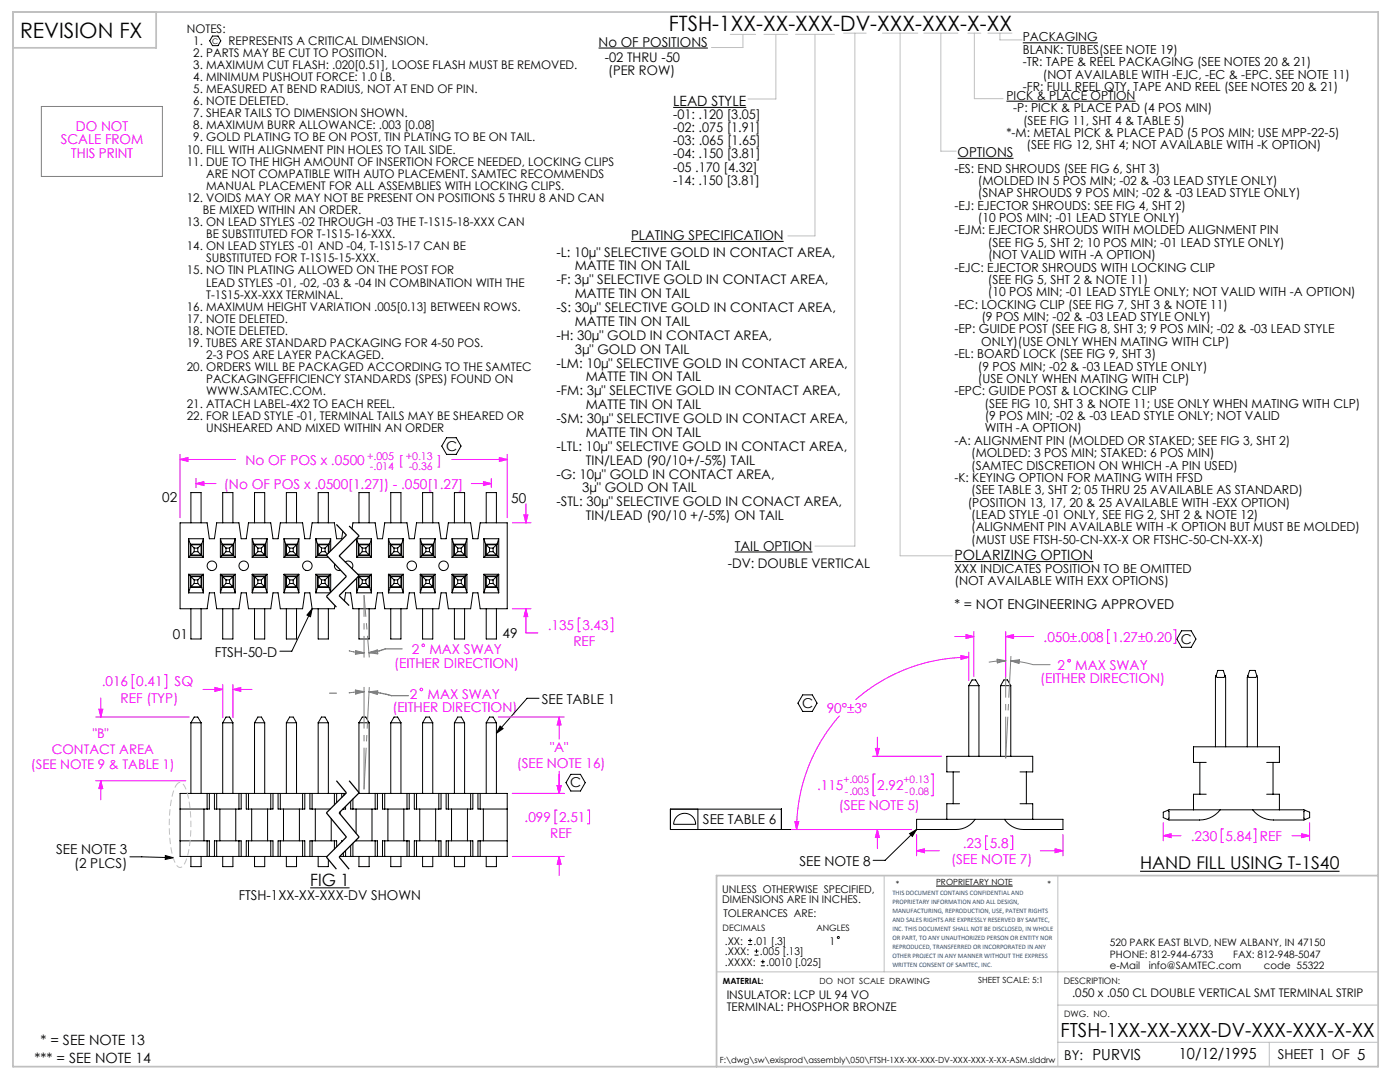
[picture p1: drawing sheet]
<svg xmlns="http://www.w3.org/2000/svg" width="279mm" height="216mm" viewBox="0 0 279 216" stroke-linecap="round" stroke-linejoin="round" font-family="sans-serif">
<path d="M0 0h279.4v215.9h-279.4z" fill="none" stroke="#fff" stroke-width=".2"/>
<g fill="none" stroke="#000" stroke-width=".2">
<path d="M42.4 7.2h1.1l.6 1-.6 .9h-1.1l-.5-.9zM119.5 9.6h21.8M204.1 8.5h15M134.3 21.4h14.6M191.1 31.6h11.2M200.9 20.2h25.7M126 48.2h30.4M89.1 87.3h1.9l1 1.7-1 1.7h-1.9l-.9-1.7zM37.6 111.2h3M37.6 107.5h3M37.6 114.6h3M37.6 118.3h3"/>
<path d="M37.6 114.6l.4 .3M37.6 107.5v3.7M37.6 114.6v3.7M37.6 107.5l.4 1.1M38 108.6h2.3M38 110.9h2.3M38 114.9h2.3M38 117.2h2.3M38 110.9l-.4 .3M38 108.6v2.3M38 114.9v2.3M38 117.2l-.4 1.1"/>
<path d="M38.1 104.3v-6h2v6M38.1 108.7v2M38.1 115.1v2M38.1 108.7h2M38.1 110.7h2M38.1 115.1h2M38.1 117.1h2M38.1 115.1l.7 .6M38.1 108.7l.7 .7M38.8 110.1h.7M38.8 109.4h.7M38.8 115.7h.7"/>
<path d="M38.8 116.4h.7M38.8 116.4l-.7 .7M38.8 109.4v.7M38.8 115.7v.7M38.8 110.1l-.7 .6M39.5 116.4l.6 .7M39.5 109.4v.7M39.5 115.7v.7M39.5 110.1l.6 .6M40.1 108.7v2M40.1 115.1v2M40.1 115.1l-.6 .6"/>
<path d="M40.1 108.7l-.6 .7M40.3 110.9l.3 .3M40.3 108.6v2.3M40.3 114.9v2.3M40.3 117.2l.3 1.1M40.6 114.6l-.3 .3M40.6 107.5v3.7M40.6 114.6v3.7M40.6 107.5l-.3 1.1M44 111.2h2.9M44 107.5h2.9M44 114.6h2.9"/>
<path d="M44 118.3h2.9M44 114.6l.3 .3M44 107.5v3.7M44 114.6v3.7M44 107.5l.3 1.1M44.3 108.6h2.3M44.3 110.9h2.3M44.3 114.9h2.3M44.3 117.2h2.3M44.3 110.9l-.3 .3M44.3 108.6v2.3M44.3 114.9v2.3"/>
<path d="M44.3 117.2l-.3 1.1M44.4 104.3v-6h2.1v6M44.4 108.7v2M44.4 115.1v2M44.4 108.7h2.1M44.4 110.7h2.1M44.4 115.1h2.1M44.4 117.1h2.1M44.4 115.1l.7 .6M44.4 108.7l.7 .7M45.1 110.1h.7M45.1 109.4h.7"/>
<path d="M45.1 115.7h.7M45.1 116.4h.7M45.1 110.1l-.7 .6M45.1 116.4l-.7 .7M45.1 109.4v.7M45.1 115.7v.7M45.8 116.4l.7 .7M45.8 110.1l.7 .6M45.8 109.4v.7M45.8 115.7v.7M46.5 108.7v2M46.5 115.1v2"/>
<path d="M46.5 108.7l-.7 .7M46.5 115.1l-.7 .6M46.6 110.9l.3 .3M46.6 108.6v2.3M46.6 114.9v2.3M46.6 117.2l.3 1.1M46.9 114.6l-.3 .3M46.9 107.5v3.7M46.9 114.6v3.7M46.9 107.5l-.3 1.1M50.3 111.2h3M50.3 107.5h3"/>
<path d="M50.3 114.6h3M50.3 118.3h3M50.3 114.6l.4 .3M50.3 107.5v3.7M50.3 114.6v3.7M50.3 107.5l.4 1.1M50.7 108.6h2.3M50.7 110.9h2.3M50.7 114.9h2.3M50.7 117.2h2.3M50.7 110.9l-.4 .3M50.7 108.6v2.3"/>
<path d="M50.7 114.9v2.3M50.7 117.2l-.4 1.1M50.8 104.3v-6h2v6M50.8 108.7v2M50.8 115.1v2M50.8 108.7h2M50.8 110.7h2M50.8 115.1h2M50.8 117.1h2M50.8 108.7l.7 .7M50.8 115.1l.7 .6M51.5 110.1h.7"/>
<path d="M51.5 109.4h.7M51.5 115.7h.7M51.5 116.4h.7M51.5 109.4v.7M51.5 115.7v.7M51.5 110.1l-.7 .6M51.5 116.4l-.7 .7M52.2 109.4v.7M52.2 115.7v.7M52.2 110.1l.6 .6M52.2 116.4l.6 .7M52.8 108.7v2"/>
<path d="M52.8 115.1v2M52.8 108.7l-.6 .7M52.8 115.1l-.6 .6M53 110.9l.3 .3M53 108.6v2.3M53 114.9v2.3M53 117.2l.3 1.1M53.3 114.6l-.3 .3M53.3 107.5v3.7M53.3 114.6v3.7M53.3 107.5l-.3 1.1M56.7 111.2h2.9"/>
<path d="M56.7 107.5h2.9M56.7 114.6h2.9M56.7 118.3h2.9M56.7 114.6l.3 .3M56.7 107.5v3.7M56.7 114.6v3.7M56.7 107.5l.3 1.1M57 108.6h2.3M57 110.9h2.3M57 114.9h2.3M57 117.2h2.3M57 110.9l-.3 .3"/>
<path d="M57 108.6v2.3M57 114.9v2.3M57 117.2l-.3 1.1M57.1 104.3v-6h2.1v6M57.1 108.7v2M57.1 115.1v2M57.1 108.7h2.1M57.1 110.7h2.1M57.1 115.1h2.1M57.1 117.1h2.1M57.1 115.1l.7 .6M57.1 108.7l.7 .7"/>
<path d="M57.8 110.1h.7M57.8 109.4h.7M57.8 115.7h.7M57.8 116.4h.7M57.8 110.1l-.7 .6M57.8 109.4v.7M57.8 115.7v.7M57.8 116.4l-.7 .7M58.5 116.4l.7 .7M58.5 110.1l.7 .6M58.5 109.4v.7M58.5 115.7v.7"/>
<path d="M59.2 108.7v2M59.2 115.1v2M59.2 108.7l-.7 .7M59.2 115.1l-.7 .6M59.3 110.9l.3 .3M59.3 108.6v2.3M59.3 114.9v2.3M59.3 117.2l.3 1.1M59.6 114.6l-.3 .3M59.6 107.5v3.7M59.6 114.6v3.7M59.6 107.5l-.3 1.1"/>
<path d="M63 111.2h2.5M63 107.5h3M63 114.6h3M63 118.3h2.9M63 114.6l.4 .3M63 107.5v3.7M63 114.6v3.7M63 107.5l.4 1.1M63.4 108.6h2.3M63.4 110.9h1.8M63.4 114.9h2.3M63.4 117.2h2.3"/>
<path d="M63.4 110.9l-.4 .3M63.4 108.6v2.3M63.4 114.9v2.3M63.4 117.2l-.4 1.1M63.5 104.3v-6h2v6M63.5 108.7v2M63.5 115.1v2M63.5 108.7h2M63.5 110.7h1.7M63.5 115.1h2M63.5 117.1h2M63.5 115.1l.7 .6"/>
<path d="M63.5 108.7l.7 .7M64.2 110.1h.7M64.2 109.4h.7M64.2 115.7h.7M64.2 116.4h.7M64.2 109.4v.7M64.2 115.7v.7M64.2 110.1l-.7 .6M64.2 116.4l-.7 .7M64.9 116.4l.6 .7M64.9 109.4v.7M64.9 115.7v.7"/>
<path d="M64.9 110.1l.5 .5M65.5 108.7v1.7M65.5 115.1v2M65.5 108.7l-.6 .7M65.5 115.1l-.6 .6M65.7 108.6v1.7M65.7 114.9v2.3M65.7 117.2l.3 1M66 114.6l-.3 .3M66 107.5v2.4M66 114.6v3.6M66 107.5l-.3 1.1"/>
<path d="M66.8 112.5a.94 .94 0 0 0 .2 1.1 .94 .94 0 0 0 1 .2M67.8 110.8v.2M68.4 106l-.2 1.5h-1l-.5-3.2h-4.4l-.5 3.2h-1l-.4-3.2h-4.5l-.4 3.2h-1l-.5-3.2h-4.4l-.5 3.2h-1l-.4-3.2h-4.5l-.4 3.2h-1l-.5-3.2h-5.4v17.2h5.4l.5-3.2h1l.4 3.2h4.5l.4-3.2h1l.5 3.2h4.4l.5-3.2h1l.4 3.2h4.5l.4-3.2h1l.5 3.2M68.9 112.1a.94 .94 0 0 1 1.2 .1 .94 .94 0 0 1 .1 1.3M70.3 105.5l.1-1.2h4.5l.4 3.2h1l.5-3.2h4.4l.5 3.2h1l.4-3.2h4.5l.4 3.2h1l.5-3.2h4.4l.5 3.2h1l.4-3.2h5.4v17.2h-5.4l-.4-3.2h-1l-.5 3.2h-4.4l-.5-3.2h-1l-.4 3.2h-4.5l-.4-3.2h-1l-.5 3.2h-4.4l-.5-3.2h-1l-.4 3.2h-4.5l-.4-3.2h-1l-.3 1.6M71.2 111.2h2.9M71.2 107.5h2.9M71.2 107.5v3.7M71.2 115.4v2.9M71.2 118.3h2.9M71.2 107.5l.3 1.1M71.4 114.6h2.7"/>
<path d="M71.5 110.9l-.3 .3M71.5 108.6v2.3M71.5 115v2.2M71.5 108.6h2.3M71.5 110.9h2.3M71.5 117.2l-.3 1.1M71.5 117.2h2.3M71.6 114.9h2.2M71.6 104.3v-6h2.1v6M71.6 108.7v2M71.6 115.1v2M71.6 108.7h2.1"/>
<path d="M71.6 110.7h2.1M71.6 115.1h2.1M71.6 117.1h2.1M71.6 108.7l.7 .7M71.6 115.1l.7 .6M72.3 110.1h.7M72.3 109.4h.7M72.3 116.4l-.7 .7M72.3 115.7h.7M72.3 116.4h.7M72.3 109.4v.7M72.3 115.7v.7"/>
<path d="M72.3 110.1l-.7 .6M73 110.1l.7 .6M73 109.4v.7M73 115.7v.7M73 116.4l.7 .7M73.7 108.7v2M73.7 115.1v2M73.7 115.1l-.7 .6M73.7 108.7l-.7 .7M73.8 110.9l.3 .3M73.8 108.6v2.3M73.8 114.9v2.3"/>
<path d="M73.8 117.2l.3 1.1M74.1 114.6l-.3 .3M74.1 107.5v3.7M74.1 114.6v3.7M74.1 107.5l-.3 1.1M77.5 114.6l.4 .3M77.5 111.2h3M77.5 107.5h3M77.5 114.6h3M77.5 118.3h3M77.5 107.5v3.7M77.5 114.6v3.7"/>
<path d="M77.5 107.5l.4 1.1M77.9 110.9l-.4 .3M77.9 108.6h2.2M77.9 110.9h2.2M77.9 114.9h2.2M77.9 117.2h2.2M77.9 108.6v2.3M77.9 114.9v2.3M77.9 117.2l-.4 1.1M78 104.3v-6h2v6M78 108.7v2M78 115.1v2"/>
<path d="M78 108.7l.6 .7M78 108.7h2M78 110.7h2M78 115.1h2M78 117.1h2M78 115.1l.6 .6M78.6 110.1h.8M78.6 109.4v.7M78.6 115.7v.7M78.6 109.4h.8M78.6 110.1l-.6 .6M78.6 115.7h.8"/>
<path d="M78.6 116.4h.8M78.6 116.4l-.6 .7M79.4 109.4v.7M79.4 115.7v.7M79.4 110.1l.6 .6M79.4 116.4l.6 .7M80 108.7v2M80 115.1v2M80 108.7l-.6 .7M80 115.1l-.6 .6M80.1 110.9l.4 .3M80.1 108.6v2.3"/>
<path d="M80.1 114.9v2.3M80.1 117.2l.4 1.1M80.5 114.6l-.4 .3M80.5 107.5v3.7M80.5 114.6v3.7M80.5 107.5l-.4 1.1M83.9 114.6l.3 .3M83.9 111.2h2.9M83.9 107.5h2.9M83.9 114.6h2.9M83.9 118.3h2.9M83.9 107.5v3.7"/>
<path d="M83.9 114.6v3.7M83.9 107.5l.3 1.1M84.2 110.9l-.3 .3M84.2 108.6h2.3M84.2 110.9h2.3M84.2 114.9h2.3M84.2 117.2h2.3M84.2 108.6v2.3M84.2 114.9v2.3M84.2 117.2l-.3 1.1M84.3 104.3v-6h2.1v6M84.3 108.7v2"/>
<path d="M84.3 115.1v2M84.3 115.1l.7 .6M84.3 108.7h2.1M84.3 110.7h2.1M84.3 115.1h2.1M84.3 108.7l.7 .7M84.3 117.1h2.1M85 110.1h.7M85 109.4h.7M85 115.7h.7M85 116.4h.7M85 109.4v.7"/>
<path d="M85 115.7v.7M85 116.4l-.7 .7M85 110.1l-.7 .6M85.7 116.4l.7 .7M85.7 110.1l.7 .6M85.7 109.4v.7M85.7 115.7v.7M86.4 108.7v2M86.4 115.1v2M86.4 115.1l-.7 .6M86.4 108.7l-.7 .7M86.5 110.9l.3 .3"/>
<path d="M86.5 108.6v2.3M86.5 114.9v2.3M86.5 117.2l.3 1.1M86.8 114.6l-.3 .3M86.8 107.5v3.7M86.8 114.6v3.7M86.8 107.5l-.3 1.1M90.2 114.6l.4 .3M90.2 111.2h3M90.2 107.5h3M90.2 114.6h3M90.2 118.3h3"/>
<path d="M90.2 107.5v3.7M90.2 114.6v3.7M90.2 107.5l.4 1.1M90.6 110.9l-.4 .3M90.6 108.6h2.2M90.6 110.9h2.2M90.6 114.9h2.2M90.6 117.2h2.2M90.6 108.6v2.3M90.6 114.9v2.3M90.6 117.2l-.4 1.1M90.7 104.3v-6h2v6"/>
<path d="M90.7 108.7v2M90.7 115.1v2M90.7 108.7h2M90.7 110.7h2M90.7 115.1h2M90.7 115.1l.6 .6M90.7 117.1h2M90.7 108.7l.6 .7M91.3 110.1h.8M91.3 109.4h.8M91.3 116.4l-.6 .7M91.3 115.7h.8"/>
<path d="M91.3 109.4v.7M91.3 115.7v.7M91.3 116.4h.8M91.3 110.1l-.6 .6M92.1 116.4l.6 .7M92.1 109.4v.7M92.1 115.7v.7M92.1 110.1l.6 .6M92.7 108.7v2M92.7 115.1v2M92.7 115.1l-.6 .6M92.7 108.7l-.6 .7"/>
<path d="M92.8 110.9l.4 .3M92.8 108.6v2.3M92.8 114.9v2.3M92.8 117.2l.4 1.1M93.2 114.6l-.4 .3M93.2 107.5v3.7M93.2 114.6v3.7M93.2 107.5l-.4 1.1M96.6 114.6l.3 .3M96.6 111.2h2.9M96.6 107.5h2.9M96.6 114.6h2.9"/>
<path d="M96.6 118.3h2.9M96.6 107.5v3.7M96.6 114.6v3.7M96.6 107.5l.3 1.1M96.9 110.9l-.3 .3M96.9 108.6h2.3M96.9 110.9h2.3M96.9 114.9h2.3M96.9 117.2h2.3M96.9 108.6v2.3M96.9 114.9v2.3M96.9 117.2l-.3 1.1"/>
<path d="M97 104.3v-6h2.1v6M97 108.7v2M97 115.1v2M97 108.7h2.1M97 110.7h2.1M97 115.1h2.1M97 117.1h2.1M97 115.1l.7 .6M97 108.7l.7 .7M97.7 110.1h.7M97.7 109.4h.7M97.7 110.1l-.7 .6"/>
<path d="M97.7 115.7h.7M97.7 116.4h.7M97.7 116.4l-.7 .7M97.7 109.4v.7M97.7 115.7v.7M98.4 116.4l.7 .7M98.4 109.4v.7M98.4 115.7v.7M98.4 110.1l.7 .6M99.1 108.7v2M99.1 115.1v2M99.1 108.7l-.7 .7"/>
<path d="M99.1 115.1l-.7 .6M99.2 110.9l.3 .3M99.2 108.6v2.3M99.2 114.9v2.3M99.2 117.2l.3 1.1M99.5 114.6l-.3 .3M99.5 107.5v3.7M99.5 114.6v3.7M99.5 107.5l-.3 1.1M146.6 110.1h15.5M190.5 112.1h27.7M38.1 121.5v6h2v-6"/>
<path d="M44.4 121.5v6h2.1v-6M50.8 121.5v6h2v-6M57.1 121.5v6h2.1v-6M62.3 121.5l-4.1 8.4h-2.3M62.3 121.5l-.3 1.6-.7-.4zM63.5 121.5v6h2v-6M66.8 120.8l-.1 .7h-4.4M71.6 121.5v6h2.1v-6M78 121.5v6h2v-6M84.3 121.5v6h2.1v-6M90.7 121.5v6h2v-6M97 121.5v6h2.1v-6"/>
<path d="M107.6 139.3h-2.4l-6.1 7M160.2 138.7h1.9l1 1.6-1 1.7h-1.9l-1-1.7zM193.3 136.8h2.1M193.3 136.8l.7-1.1h.7l.7 1.1M193.3 136.8v14.1M195.4 136.8v14.1M199.7 136.8v14.1M199.7 136.8h2M199.7 136.8l.6-1.1h.8l.6 1.1M201.7 136.8v14.1M235.8 125.9h1.9l1 1.6-1 1.7h-1.9l-.9-1.7zM242.7 134.8l.3 .4h1.2l.3-.4"/>
<path d="M242.7 134.8l-.1 .4v13.8M242.7 134.8l.3-1h1.1l.4 1M244.5 134.8l.1 .4v13.8M249 134.8l.3 .4h1.3l.2-.4M249 134.8l-.1 .4v13.8M249 134.8l.4-1h1.1l.3 1M250.8 134.8l.2 .4v13.8M38.1 144.2h2M38.1 144.2l.7-1.1h.7l.6 1.1M38.1 144.2v14.1M40.1 144.2v14.1M41.3 158.3v3.1"/>
<path d="M41.8 158.3v3.1h-5.9M42.8 158.3v3.1h5.3v-3.1M43.2 158.3v3.1M44.4 144.2h2.1M44.4 144.2l.7-1.1h.7l.7 1.1M44.4 144.2v14.1M46.5 144.2v14.1M47.7 158.3v3.1M49.1 158.3v3.1h5.4v-3.1M49.6 158.3v3.1M50.8 144.2h2M50.8 144.2l.7-1.1h.7l.6 1.1"/>
<path d="M50.8 144.2v14.1M52.8 144.2v14.1M54 158.3v3.1M55.5 158.3v3.1h5.3v-3.1M55.9 158.3v3.1M57.1 144.2h2.1M57.1 144.2l.7-1.1h.7l.7 1.1M57.1 144.2v14.1M59.2 144.2v14.1M60.4 158.3v3.1M61.8 158.3v3.1h4.1M62.3 158.3v3.1"/>
<path d="M63.5 144.2h2M63.5 144.2l.7-1.1h.7l.6 1.1M63.5 144.2v14.1M65.5 144.2v14.1M66.7 158.3v2.3M67.2 158.3v1.8M68.2 158.3v.8M68.6 158.3v.4M69 158.3h-33.1v12.6h29.4M70.4 159.4v2M71.6 158.3h29.6v12.6h-33.4M71.6 144.2h2.1"/>
<path d="M71.6 144.2l.7-1.1h.7l.7 1.1M71.6 144.2v13.9M71.6 158.2v.1M73.7 144.2v14.1M74.9 158.3v3.1M75.3 158.3v3.1h-5.3v-1.5M76.3 158.3v3.1h5.4v-3.1M76.8 158.3v3.1M78 144.2h2M78 144.2l.6-1.1h.8l.6 1.1M78 144.2v14.1M80 144.2v14.1"/>
<path d="M81.2 158.3v3.1M82.7 158.3v3.1h5.3v-3.1M83.1 158.3v3.1M84.3 144.2h2.1M84.3 144.2l.7-1.1h.7l.7 1.1M84.3 144.2v14.1M86.4 144.2v14.1M87.6 158.3v3.1M89 158.3v3.1h5.4v-3.1M89.5 158.3v3.1M90.7 144.2v14.1M90.7 144.2h2"/>
<path d="M90.7 144.2l.6-1.1h.8l.6 1.1M92.7 144.2v14.1M93.9 158.3v3.1M95.4 158.3v3.1h5.8M95.8 158.3v3.1M97 144.2h2.1M97 144.2l.7-1.1h.7l.7 1.1M97 144.2v14.1M99.1 144.2v14.1M99.8 144.9l.6 .5-1.3 .9zM113.9 154.5h1.9l1 1.7-1 1.6h-1.9l-.9-1.6zM190.2 154v6.4"/>
<path d="M191.5 154h-2.5v-3.1h17.1v3.1h-2.5M204.8 154v6.4M239.5 152.1v6.4M240.7 152.1h-2.5v-3.1h17.1v3.1h-2.5M240.7 158.5h-2.5v3.1M252.8 158.5h2.5v3.1M254.1 152.1v6.4M25.9 171l8.7 .1M33 170.7l1.6 .4-1.6 .4zM35.9 167.8h5.9v3.1M38.1 170.9v2h2v-2M40.7 161.4v6.4"/>
<path d="M41.3 167.8v3.1M42.8 170.9v-3.1h5.3v3.1M43.2 167.8v3.1M43.9 161.4v6.4M44.4 170.9v2h2.1v-2M47.1 161.4v6.4M47.7 167.8v3.1M49.1 170.9v-3.1h5.4v3.1M49.6 167.8v3.1M50.2 161.4v6.4M50.8 170.9v2h2v-2M53.4 161.4v6.4"/>
<path d="M54 167.8v3.1M55.5 170.9v-3.1h5.3v3.1M55.9 167.8v3.1M56.6 161.4v6.4M57.1 170.9v2h2.1v-2M59.8 161.4v6.4M60.4 167.8v3.1M61.9 177.2h7.9M62.3 167.8v3.1M62.9 161.4v6.4M63.5 170.9v2h2v-1.4M66.1 163.4v4.4"/>
<path d="M66.7 167.8v1.6M67.2 169v-1.2h-5.4v3.1M67.9 162v.5M68.4 167.8h-.2v.2M68.5 161.3v.1M68.5 170.2v.7M69 160.9v.5h-.6M69 169.7v1.2M70 168.7v2.2M70.4 168.3v2.6M70.9 167.8h4.4v3.1M71.1 161.4v4.9"/>
<path d="M71.1 167.6v.2M71.6 170.9v2h2.1v-2M74.2 161.4v6.4M74.9 167.8v3.1M76.3 170.9v-3.1h5.4v3.1M76.8 167.8v3.1M77.4 161.4v6.4M78 170.9v2h2v-2M80.6 161.4v6.4M81.2 167.8v3.1M82.7 170.9v-3.1h5.3v3.1M83.1 167.8v3.1"/>
<path d="M83.8 161.4v6.4M84.3 170.9v2h2.1v-2M86.9 161.4v6.4M87.6 167.8v3.1M89 170.9v-3.1h5.4v3.1M89.5 167.8v3.1M90.1 161.4v6.4M90.7 170.9v2h2v-2M93.3 161.4v6.4M93.9 167.8v3.1M95.8 167.8v3.1M96.5 161.4v6.4"/>
<path d="M97 170.9v2h2.1v-2M101.2 167.8h-5.8v3.1M135.1 162.9a2.19 2.19 0 0 1 2.4-.4 2.19 2.19 0 0 1 1.3 2h-4.4a2.2 2.2 0 0 1 .7-1.6zM139.3 161.5v4M156 165.5v-4h-22.2v4h48.1M181.5 166.3l1.4-.8-.8 1.4zM182.9 165.5l-6.3 6.2h-2.4M186.8 176.8h15.3M191.5 160.4h-2.5v3.1M194.6 163.5a4.6 4.6 0 0 1-3.8 2h-7.9M200.5 163.5a4.6 4.6 0 0 0 3.8 2h7.8v-2h-29.2v2M203.6 160.4h2.5v3.1"/>
<path d="M233 161.7l.3-.1h26.9l.3 .1M233 161.7l.3 .3v1.2l-.3 .3M233 161.7l-.8 .4v1l.8 .4M243.5 161.6a5.2 5.2 0 0 1-4.1 2h-6.1l-.3-.1M250 161.6a5.2 5.2 0 0 0 4.1 2h6.1l.3-.1M260.5 161.7l-.3 .3v1.2l.3 .3M260.5 161.7l.9 .4v1l-.9 .4"/>
<circle cx="42.3" cy="112.9" r=".95"/>
<circle cx="48.6" cy="112.9" r=".95"/>
<circle cx="61.3" cy="112.9" r=".95"/>
<circle cx="82.2" cy="112.9" r=".95"/>
<circle cx="88.5" cy="112.9" r=".95"/>
</g>
<g fill="none" stroke="#c0c0c0" stroke-width=".2">
<path d="M145.7 6.9h5.1M148.3 6.9v2.6h-6.3M152.5 6.9h4.7M154.8 6.9v12.9h-5.5M158.8 6.9h7.7M162.6 6.9v40.2h-5.4M168.4 6.6h4.5M170.6 6.6v102.4h-8M176.1 6.6h7.1M179.6 6.6v104.3h10.5M184.4 6.6h6.8M187.8 6.6v23.6h3"/>
<path d="M193.2 6.6h2.5M194.5 6.6v13.1h5.7M197.2 6.6h4.8M199.6 6.6v1.4h4.4M176.5 174.7v19.2M211.1 174.7v38.1M143 193.9h132M211.1 208h63.9M211.1 200.6h63.9M253.3 208v4.8"/>
</g>
<path d="M2.6 2.4h272.4v210.4h-272.4zM31.2 2.4v7.1h-28.6M275 174.7h-132v38.1" fill="none" stroke="#c0c0c0" stroke-width=".35"/>
<g fill="none" stroke="#f0f" stroke-width=".2">
<path d="M35.9 91.7l1.6-.4v.8zM35.9 90.7v12.6M35.9 91.7h11.1M39.1 96.5l1.6-.4v.8zM39.1 95.5v1.8M39.1 96.5h4M90.2 91.7h11M94.1 96.5h4M96.5 96.1l1.6 .4-1.6 .4zM98.1 95.5v1.8M99.7 91.3l1.5 .4-1.5 .4zM101.2 90.7v12.6"/>
<path d="M102.2 104.3h3.8M104.6 102.8h.7l-.3 1.5zM105 100.5v3.8M20.1 139.3v3.8M26.8 134.6h-.4v2.7h.4M32.9 134.6h.4v2.7h-.4M40.5 137.6h3.9M42.9 137.2l1.5 .4-1.5 .4zM44.4 136.6v6.6M46.5 137.6l1.6-.4v.8zM46.5 136.6v6.6M46.5 137.6h3.8"/>
<path d="M102.2 121.5h3.8M105 121.5l.3 1.5h-.7zM105 121.5v4.8h2.3M115.8 123.3h-.4v2.7h.4M121.9 123.3h.4v2.7h-.4M190.5 127h3.9M191.8 130.8l1.5 .4-1.5 .4zM192.8 126.6l1.6 .4-1.6 .4zM193.3 131.2a34.4 34.4 0 0 0-22.5 8.4M193.3 130.1v5.7M194.4 126v9M200.7 127l1.6-.4v.8z"/>
<path d="M200.7 126v9M200.7 127h5.6M221.5 125.7h-.4v2.7h.4M234.2 125.7h.4v2.7h-.4M19.1 155.8h18M19.1 143.1h18.6M19.7 141.5h.8l-.4 1.6zM20.1 155.8v3.8M20.1 155.8l.4 1.6h-.8zM99.4 143.1h13.2M102.2 158.3h10.4M111.2 156.7h.8l-.4 1.6z"/>
<path d="M111.6 143.1l.4 1.6h-.8zM111.6 143.1v4.4M111.6 153.9v4.4M167.5 142.8a34.4 34.4 0 0 0-8.5 22.7M174.1 150.9h13.8M174.7 154.5h-.4v4.3h.4M174.7 149.3h.8l-.4 1.6zM175.1 147.1v3.8M185.8 154.5h.4v4.3h-.4M102.2 170.9h10.4M111.2 161.6h-.4v2.8h.4M111.6 170.9l.4 1.6h-.8z"/>
<path d="M111.6 170.9v3.8M117.2 161.6h.5v2.8h-.5M158 165.5h23.9M158.6 163.9l.8 .1-.4 1.5zM175.1 165.5l.4 1.6h-.8zM175.1 165.5v3.8M182.9 169.8l1.6-.4v.8zM182.9 166.5v4.3M182.9 169.8h4.5M197.1 166.8h-.4v2.7h.4M201.7 166.8h.4v2.7h-.4M207.6 169.8h4.5"/>
<path d="M210.6 169.4l1.5 .4-1.5 .4zM212.1 166.5v4.3M232.2 164.2v3.6M232.2 166.8h3.5M232.2 166.8l1.5-.4v.7zM244.1 165.4h-.4v2.7h.4M250.2 165.4h.4v2.7h-.4M257.8 166.8h3.6M259.8 166.4l1.6 .4-1.6 .3zM261.4 164.2v3.6"/>
<circle cx="84.1" cy="137.6" r=".26"/>
<circle cx="84.5" cy="128.8" r=".26"/>
<circle cx="213.4" cy="131.8" r=".26"/>
</g>
<path d="M227.5 173.9h39.8" fill="none" stroke="#000" stroke-width=".21"/>
<path d="M35.3 156.5a15.5 15.5 0 0 0-1.5 7.8 17.7 17.7 0 0 0 1.4 8.3 .83 .83 0 0 0 .8 .5 .83 .83 0 0 0 .8-.7 21.3 21.3 0 0 0 1.2-10.1l-.5-3.6a3.5 3.5 0 0 0-1.5-2.6l-.4 .1-.3 .3" fill="none" stroke="#c0c0c0" stroke-width=".2" stroke-dasharray="1.3 .6" stroke-dashoffset=".5" stroke-linecap="butt"/>
<g fill="none" stroke="#808080" stroke-width=".2">
<path d="M8.3 21.2h24.1v14h-24.1zM69.7 129.9l3 .4M69.7 138.2v.1M71 137.9l1.7 .1M71 129.8l1.7 .5M72.7 138l-1.7 .3M72.7 138l-3 .2M72.7 130.3l-1.8 .3M75.3 129.9l-1.6 .3 1.7 .1M75.4 137.8l-1.7 .2 1.6 .6M199 131.5l1.7 .3-1.7 .5zM199 131.7l1.7 .1"/>
<path d="M200.7 131.8l-3.4 .3M200.7 131.8l-1.7 .3M201.7 131.9l2.3 .2 2.2 .5h3.4M201.7 131.9l1.7 .3M201.7 131.9l1.7-.3v.8zM203.4 131.8l-1.7 .1"/>
</g>
<g fill="none" stroke="#000" stroke-width=".25" stroke-dasharray="6.3 1.3 1.3 1.3 1.3 1.3" stroke-linecap="butt">
<path d="M65.1 110.8l4 4.2M65.1 119l2 2.1M67.1 104.6l2 2.2M67.7 110.9l4 4M67.7 118.9l2 1.9M69.1 106.8l-4 4M69.1 115l-4 4M69.7 105l2 1.9M71.7 106.9l-4 4M71.7 114.9l-4 4M67.1 155.8l2 2.4M69.1 158.2l-4 4"/>
<path d="M69.7 155.8l2 2.4M71.7 158.2l-4 4M65.1 162.2l4 4.8M65.1 171l2 2.4M67.7 162.2l4 4.8M67.7 171l2 2.4M69.1 167l-4 4M71.7 167l-4 4"/>
</g>
<path d="M72.7 137.1v20.4M200.7 130.9v20.4M72.7 157.5l1-20.4M200.7 151.3l1.1-20.4" fill="none" stroke="#808080" stroke-width=".2" stroke-dasharray="15.2 1.3 1.3 1.3" stroke-dashoffset="6.9" stroke-linecap="butt"/>
<path d="M72.7 118.8l1 12.4M72.7 131.2v-12.4" fill="none" stroke="#808080" stroke-width=".2" stroke-dasharray="15.2 1.3 1.3 1.3" stroke-dashoffset="10.9" stroke-linecap="butt"/>
<path d="M65.8 138.3h1.3M70.9 137.7l1.8 .3-1.7 .5zM71 130l1.7 .3-1.7 .1M71 129.8l-.1 .8M73.7 138.1l2.2 .2 2.2 .5h3.4M73.7 138l1.6 .4M73.7 130.2l1.6-.5 .1 .8zM75.4 138h-1.7M75.4 137.8l-.1 .8M80.3 129.5h-3.4l-1.6 .5-1.6 .2" fill="none" stroke="#808080" stroke-width=".25"/>
<path d="M99.8 144.9l.6 .5-1.3 .9zM33 170.7l1.6 .4-1.6 .4zM62.3 121.5l-.3 1.6-.7-.4zM181.5 166.3l1.4-.8-.8 1.4z" fill="#000"/>
<g fill="#f0f">
<path d="M20.1 155.8l.4 1.6h-.8zM19.7 141.5h.8l-.4 1.6z"/>
<path d="M42.9 137.2l1.5 .4-1.5 .4zM46.5 137.6l1.6-.4v.8zM111.6 170.9l.4 1.6h-.8zM111.2 156.7h.8l-.4 1.6zM111.2 156.7h.8l-.4 1.6zM111.6 143.1l.4 1.6h-.8zM35.9 91.7l1.6-.4v.8zM99.7 91.3l1.5 .4-1.5 .4zM105 121.5l.3 1.5h-.7zM104.6 102.8h.7l-.3 1.5zM39.1 96.5l1.6-.4v.8zM96.5 96.1l1.6 .4-1.6 .4zM200.7 127l1.6-.4v.8zM192.8 126.6l1.6 .4-1.6 .4zM210.6 169.4l1.5 .4-1.5 .4zM182.9 169.8l1.6-.4v.8zM175.1 165.5l.4 1.6h-.8zM174.7 149.3h.8l-.4 1.6zM191.8 130.8l1.5 .4-1.5 .4zM158.6 163.9l.8 .1-.4 1.5zM232.2 166.8l1.5-.4v.7zM259.8 166.4l1.6 .4-1.6 .3z"/>
</g>
<g fill="none" stroke="#000" stroke-width=".2">
<path d="M149.3 188.5h.8M149.3 187.7h.8M149.7 187.3v.8M150.6 190.6h.8M150.6 189.8h.8M151 189.4v.8M151.8 192.7h.8M151.8 191.9h.8M152.2 191.5v.8"/>
<circle cx="167.3" cy="187.1" r=".2"/>
</g>
<g font-size="4.2">
<text x="4" y="7.6">REVISION FX</text>
<text x="133.5" y="6.1">FTSH-1XX-XX-XXX-DV-XXX-XXX-X-XX</text>
</g>
<text font-size="3.9" x="211.7" y="206.9">FTSH-1XX-XX-XXX-DV-XXX-XXX-X-XX</text>
<text font-size="3.5" x="227.5" y="173.5">HAND FILL USING T-1S40</text>
<text font-size="3.4" x="61.9" y="176.8">FIG 1</text>
<text font-size="3" x="235.3" y="211.4">10/12/1995</text>
<g font-size="2.8">
<text x="134.3" y="21.1">LEAD STYLE</text>
<text x="190.5" y="111.7">POLARIZING OPTION</text>
<text x="8.1" y="208.6">* = SEE NOTE 13</text>
<text x="6.9" y="212.2">*** = SEE NOTE 14</text>
</g>
<g font-size="2.7">
<text x="119.5" y="9.3">No OF POSITIONS</text>
<text x="191.1" y="31.3">OPTIONS</text>
<text x="126" y="47.9">PLATING SPECIFICATION</text>
<text x="89" y="89.9">C</text>
<text x="32.4" y="100.2">02</text>
<text x="102" y="100.3">50</text>
<text x="146.6" y="109.8">TAIL OPTION</text>
<text x="190.5" y="121.5">* = NOT ENGINEERING APPROVED</text>
<text x="34.5" y="127.5">01</text>
<text x="42.9" y="131">FTSH-50-D</text>
<text x="100.3" y="127.4">49</text>
<text x="108.1" y="140.5">SEE TABLE 1</text>
<text x="160.1" y="141.2">C</text>
<text x="113.8" y="157.1">C</text>
<text x="140.3" y="164.5">SEE TABLE 6</text>
<text x="11.2" y="170.4">SEE NOTE 3</text>
<text x="14.8" y="173.2">(2 PLCS)</text>
<text x="159.5" y="172.7">SEE NOTE 8</text>
<text x="47.7" y="179.6">FTSH-1XX-XX-XXX-DV SHOWN</text>
<text x="212.4" y="211.5">BY: PURVIS</text>
<text x="255" y="211.4">SHEET 1 OF 5</text>
</g>
<g font-size="2.7" fill="#f0f">
<text x="12.1" y="28.8">SCALE FROM</text>
<text x="15.2" y="26.1">DO NOT</text>
<text x="14.2" y="31.4">THIS PRINT</text>
<text x="49" y="92.7">No OF POS x .0500</text>
<text x="79.6" y="92.7">[</text>
<text x="87.3" y="92.7">]</text>
<text x="44.7" y="97.5">(No OF POS x .0500[1.27]) - .050[1.27]</text>
<text x="109.3" y="125.7">.135</text>
<text x="116.2" y="125.7">3.43</text>
<text x="82.2" y="130.6">2</text>
<text x="85.7" y="130.6">MAX SWAY</text>
<text x="114.4" y="128.9">REF</text>
<text x="208.3" y="128">.050±.008</text>
<text x="221.9" y="128">1.27±0.20 C</text>
<text x="20.3" y="137">.016</text>
<text x="27.2" y="137">0.41</text>
<text x="34.8" y="137">SQ</text>
<text x="78.7" y="133.2">(EITHER DIRECTION)</text>
<text x="207.6" y="136.3">(EITHER DIRECTION)</text>
<text x="211.1" y="133.6">2</text>
<text x="214.6" y="133.6">MAX SWAY</text>
<text x="24.1" y="140.2">REF (TYP)</text>
<text x="78.3" y="142">(EITHER DIRECTION)</text>
<text x="81.8" y="139.4">2</text>
<text x="85.3" y="139.4">MAX SWAY</text>
<text x="165" y="142.2">90°±3°</text>
<text x="103.1" y="153.3">(SEE NOTE 16)</text>
<text x="109.8" y="150.1">&quot;A&quot;</text>
<text x="163.1" y="157.6">.115</text>
<text x="167.4" y="161.6">(SEE NOTE 5)</text>
<text x="175.1" y="157.6">2.92</text>
<text x="104.7" y="164">.099</text>
<text x="109.8" y="167.2">REF</text>
<text x="111.6" y="164">2.51</text>
<text x="237.7" y="167.8">.230</text>
<text x="244.6" y="167.8">5.84</text>
<text x="251.5" y="167.8">REF</text>
<text x="189.8" y="172.4">(SEE NOTE 7)</text>
<text x="192.1" y="169.2">.23</text>
<text x="197.5" y="169.2">5.8</text>
</g>
<g font-size="2.6">
<text x="120.7" y="12.3">-02 THRU -50</text>
<text x="121.4" y="14.9">(PER ROW)</text>
<text x="134.3" y="23.8">-01: .120 [3.05]</text>
<text x="134.3" y="26.4">-02: .075 [1.91]</text>
<text x="134.3" y="29">-03: .065 [1.65]</text>
<text x="134.3" y="31.6">-04: .150 [3.81]</text>
<text x="134.3" y="34.2">-05 .170 [4.32]</text>
<text x="134.3" y="36.9">-14: .150 [3.81]</text>
<text x="111" y="51.2">-L: 10µ&quot; SELECTIVE GOLD IN CONTACT AREA,</text>
<text x="114.7" y="54">MATTE TIN ON TAIL</text>
<text x="111" y="56.7">-F: 3µ&quot; SELECTIVE GOLD IN CONTACT AREA,</text>
<text x="114.7" y="59.5">MATTE TIN ON TAIL</text>
<text x="111" y="62.3">-S: 30µ&quot; SELECTIVE GOLD IN CONTACT AREA,</text>
<text x="114.7" y="65">MATTE TIN ON TAIL</text>
<text x="111" y="67.8">-H: 30µ&quot; GOLD IN CONTACT AREA,</text>
<text x="114.7" y="70.6">3µ&quot; GOLD ON TAIL</text>
<text x="111" y="73.3">-LM: 10µ&quot; SELECTIVE GOLD IN CONTACT AREA,</text>
<text x="116.9" y="76.1">MATTE TIN ON TAIL</text>
<text x="111" y="78.9">-FM: 3µ&quot; SELECTIVE GOLD IN CONTACT AREA,</text>
<text x="116.9" y="81.6">MATTE TIN ON TAIL</text>
<text x="111" y="84.4">-SM: 30µ&quot; SELECTIVE GOLD IN CONTACT AREA,</text>
<text x="111" y="89.9">-LTL: 10µ&quot; SELECTIVE GOLD IN CONTACT AREA,</text>
<text x="116.9" y="87.2">MATTE TIN ON TAIL</text>
<text x="111" y="95.5">-G: 10µ&quot; GOLD IN CONTACT AREA,</text>
<text x="116.9" y="92.7">TIN/LEAD (90/10+/-5%) TAIL</text>
<text x="111" y="101">-STL: 30µ&quot; SELECTIVE GOLD IN CONACT AREA,</text>
<text x="116.2" y="98.3">3µ&quot; GOLD ON TAIL</text>
<text x="116.9" y="103.8">TIN/LEAD (90/10 +/-5%) ON TAIL</text>
<text x="145.2" y="113.3">-DV: DOUBLE VERTICAL</text>
</g>
<g font-size="2.6" fill="#f0f">
<text x="18.5" y="147.3">&quot;B&quot;</text>
<text x="6.2" y="153.5">(SEE NOTE 9 &amp; TABLE 1)</text>
<text x="10.3" y="150.4">CONTACT AREA</text>
</g>
<g font-size="2.5">
<text x="204.1" y="8.3">PACKAGING</text>
<text x="204.1" y="10.7">BLANK: TUBES(SEE NOTE 19)</text>
<text x="204.1" y="13.2">-TR: TAPE &amp; REEL PACKAGING (SEE NOTES 20 &amp; 21)</text>
<text x="208.1" y="15.7">(NOT AVAILABLE WITH -EJC, -EC &amp; -EPC. SEE NOTE 11)</text>
<text x="200.9" y="19.9">PICK &amp; PLACE OPTION</text>
<text x="202.2" y="22.4">-P: PICK &amp; PLACE PAD (4 POS MIN)</text>
<text x="204.1" y="18.2">-FR: FULL REEL QTY. TAPE AND REEL (SEE NOTES 20 &amp; 21)</text>
<text x="200.9" y="27.3">*-M: METAL PICK &amp; PLACE PAD (5 POS MIN; USE MPP-22-5)</text>
<text x="204.2" y="24.9">(SEE FIG 11, SHT 4 &amp; TABLE 5)</text>
<text x="204.9" y="29.8">(SEE FIG 12, SHT 4; NOT AVAILABLE WITH -K OPTION)</text>
<text x="190.5" y="34.4">-ES: END SHROUDS (SEE FIG 6, SHT 3)</text>
<text x="190.5" y="41.8">-EJ: EJECTOR SHROUDS: SEE FIG 4, SHT 2)</text>
<text x="195.2" y="39.4">(SNAP SHROUDS 9 POS MIN; -02 &amp; -03 LEAD STYLE ONLY)</text>
<text x="195.2" y="36.9">(MOLDED IN 5 POS MIN; -02 &amp; -03 LEAD STYLE ONLY)</text>
<text x="190.5" y="46.8">-EJM: EJECTOR SHROUDS WITH MOLDED ALIGNMENT PIN</text>
<text x="195.2" y="44.3">(10 POS MIN; -01 LEAD STYLE ONLY)</text>
<text x="197.2" y="49.2">(SEE FIG 5, SHT 2; 10 POS MIN; -01 LEAD STYLE ONLY)</text>
<text x="197.2" y="51.7">(NOT VALID WITH -A OPTION)</text>
<text x="190.5" y="54.2">-EJC: EJECTOR SHROUDS WITH LOCKING CLIP</text>
<text x="197.2" y="56.6">(SEE FIG 5, SHT 2 &amp; NOTE 11)</text>
<text x="197.2" y="59.1">(10 POS MIN; -01 LEAD STYLE ONLY; NOT VALID WITH -A OPTION)</text>
<text x="190.5" y="61.6">-EC: LOCKING CLIP (SEE FIG 7, SHT 3 &amp; NOTE 11)</text>
<text x="195.9" y="64.1">(9 POS MIN; -02 &amp; -03 LEAD STYLE ONLY)</text>
<text x="190.5" y="66.5">-EP: GUIDE POST (SEE FIG 8, SHT 3; 9 POS MIN; -02 &amp; -03 LEAD STYLE</text>
<text x="190.5" y="71.5">-EL: BOARD LOCK (SEE FIG 9, SHT 3)</text>
<text x="195.8" y="69">ONLY)(USE ONLY WHEN MATING WITH CLP)</text>
<text x="195.2" y="76.4">(USE ONLY WHEN MATING WITH CLP)</text>
<text x="195.2" y="73.9">(9 POS MIN; -02 &amp; -03 LEAD STYLE ONLY)</text>
<text x="190.5" y="78.9">-EPC: GUIDE POST &amp; LOCKING CLIP</text>
<text x="196.5" y="81.3">(SEE FIG 10, SHT 3 &amp; NOTE 11; USE ONLY WHEN MATING WITH CLP)</text>
<text x="196.5" y="83.8">(9 POS MIN; -02 &amp; -03 LEAD STYLE ONLY; NOT VALID</text>
<text x="190.5" y="88.8">-A: ALIGNMENT PIN (MOLDED OR STAKED; SEE FIG 3, SHT 2)</text>
<text x="196.5" y="86.3">WITH -A OPTION)</text>
<text x="193.8" y="93.7">(SAMTEC DISCRETION ON WHICH -A PIN USED)</text>
<text x="193.8" y="91.2">(MOLDED: 3 POS MIN; STAKED: 6 POS MIN)</text>
<text x="190.5" y="96.2">-K: KEYING OPTION FOR MATING WITH FFSD</text>
<text x="193.2" y="101.1">(POSITION 13, 17, 20 &amp; 25 AVAILABLE WITH -EXX OPTION)</text>
<text x="193.8" y="98.6">(SEE TABLE 3, SHT 2; 05 THRU 25 AVAILABLE AS STANDARD)</text>
<text x="193.8" y="103.6">(LEAD STYLE -01 ONLY, SEE FIG 2, SHT 2 &amp; NOTE 12)</text>
<text x="193.8" y="106">(ALIGNMENT PIN AVAILABLE WITH -K OPTION BUT MUST BE MOLDED)</text>
<text x="193.8" y="108.5">(MUST USE FTSH-50-CN-XX-X OR FTSHC-50-CN-XX-X)</text>
<text x="190.5" y="114.3">XXX INDICATES POSITION TO BE OMITTED</text>
<text x="190.5" y="116.8">(NOT AVAILABLE WITH EXX OPTIONS)</text>
</g>
<g font-size="2.4">
<text x="37.3" y="6.5">NOTES:</text>
<text x="38.6" y="8.9">1.</text>
<text x="38.6" y="11.3">2. PARTS MAY BE CUT TO POSITION.</text>
<text x="45.6" y="8.9">REPRESENTS A CRITICAL DIMENSION.</text>
<text x="38.6" y="16.2">4. MINIMUM PUSHOUT FORCE: 1.0 LB.</text>
<text x="38.6" y="13.7">3. MAXIMUM CUT FLASH: .020[0.51], LOOSE FLASH MUST BE REMOVED.</text>
<text x="38.6" y="21">6. NOTE DELETED.</text>
<text x="38.6" y="23.4">7. SHEAR TAILS TO DIMENSION SHOWN.</text>
<text x="38.6" y="18.6">5. MEASURED AT BEND RADIUS, NOT AT END OF PIN.</text>
<text x="38.6" y="25.8">8. MAXIMUM BURR ALLOWANCE: .003 [0.08]</text>
<text x="38.6" y="28.2">9. GOLD PLATING TO BE ON POST, TIN PLATING TO BE ON TAIL.</text>
<text x="37.3" y="30.6">10. FILL WITH ALIGNMENT PIN HOLES TO TAIL SIDE.</text>
<text x="37.3" y="33">11. DUE TO THE HIGH AMOUNT OF INSERTION FORCE NEEDED, LOCKING CLIPS</text>
<text x="41.2" y="35.5">ARE NOT COMPATIBLE WITH AUTO PLACEMENT. SAMTEC RECOMMENDS</text>
<text x="37.3" y="40.3">12. VOIDS MAY OR MAY NOT BE PRESENT ON POSITIONS 5 THRU 8 AND CAN</text>
<text x="41.2" y="37.9">MANUAL PLACEMENT FOR ALL ASSEMBLIES WITH LOCKING CLIPS.</text>
<text x="37.3" y="45.1">13. ON LEAD STYLES -02 THROUGH -03 THE T-1S15-18-XXX CAN</text>
<text x="40.5" y="42.7">BE MIXED WITHIN AN ORDER.</text>
<text x="41.1" y="47.5">BE SUBSTITUTED FOR T-1S15-16-XXX.</text>
<text x="37.3" y="49.9">14. ON LEAD STYLES -01 AND -04, T-1S15-17 CAN BE</text>
<text x="41.1" y="52.4">SUBSTITUTED FOR T-1S15-15-XXX.</text>
<text x="37.3" y="54.8">15. NO TIN PLATING ALLOWED ON THE POST FOR</text>
<text x="41.1" y="59.6">T-1S15-XX-XXX TERMINAL.</text>
<text x="41.2" y="57.2">LEAD STYLES -01, -02, -03 &amp; -04 IN COMBINATION WITH THE</text>
<text x="37.3" y="62">16. MAXIMUM HEIGHT VARIATION .005[0.13] BETWEEN ROWS.</text>
<text x="37.3" y="64.4">17. NOTE DELETED.</text>
<text x="37.3" y="66.8">18. NOTE DELETED.</text>
<text x="37.3" y="69.2">19. TUBES ARE STANDARD PACKAGING FOR 4-50 POS.</text>
<text x="41.2" y="71.7">2-3 POS ARE LAYER PACKAGED.</text>
<text x="37.3" y="74.1">20. ORDERS WILL BE PACKAGED ACCORDING TO THE SAMTEC</text>
<text x="41.1" y="76.5">PACKAGINGEFFICIENCY STANDARDS (SPES) FOUND ON</text>
<text x="37.3" y="81.3">21. ATTACH LABEL-4X2 TO EACH REEL.</text>
<text x="37.3" y="83.7">22. FOR LEAD STYLE -01, TERMINAL TAILS MAY BE SHEARED OR</text>
<text x="41.2" y="78.9">WWW.SAMTEC.COM.</text>
<text x="41.2" y="86.1">UNSHEARED AND MIXED WITHIN AN ORDER</text>
<text x="145" y="199.4">INSULATOR: LCP UL 94 VO</text>
<text x="145" y="201.7">TERMINAL: PHOSPHOR BRONZE</text>
<text x="214" y="198.8">.050 x .050 CL DOUBLE VERTICAL SMT TERMINAL STRIP</text>
</g>
<g font-size="2.1" fill="#f0f">
<text x="73.2" y="91.7">+.005</text>
<text x="73.8" y="93.8">-.014</text>
<text x="81" y="91.7">+0.13</text>
<text x="81.6" y="93.8">-0.36</text>
</g>
<g font-size="2.1">
<text x="144.1" y="178.1">UNLESS OTHERWISE SPECIFIED,</text>
<text x="144.1" y="180.2">DIMENSIONS ARE IN INCHES.</text>
<text x="144.4" y="183">TOLERANCES ARE:</text>
<text x="144.7" y="188.5">.XX:</text>
<text x="144.7" y="190.6">.XXX:</text>
<text x="150.4" y="188.5">.01 [.3]</text>
<text x="151.7" y="190.6">.005 [.13]</text>
<text x="165.5" y="188.5">1</text>
<text x="144.7" y="192.7">.XXXX:</text>
<text x="152.9" y="192.7">.0010 [.025]</text>
</g>
<g font-size="2" fill="#f0f">
<text x="168.3" y="156.2">+.005</text>
<text x="168.6" y="158.6">-.003</text>
<text x="180.3" y="156.2">+0.13</text>
<text x="180.6" y="158.6">-0.08</text>
</g>
<g font-size="2">
<text x="221.5" y="188.8">520 PARK EAST BLVD, NEW ALBANY, IN 47150</text>
<text x="221.5" y="191.1">PHONE: 812-944-6733</text>
<text x="246.1" y="191.1">FAX: 812-948-5047</text>
<text x="221.5" y="193.4">e-Mail</text>
<text x="229.3" y="193.4">info@SAMTEC.com</text>
<text x="252.2" y="193.4">code 55322</text>
</g>
<g font-size="1.8">
<text x="144.2" y="185.7">DECIMALS</text>
<text x="162.9" y="185.7">ANGLES</text>
<text x="212.3" y="196.4">DESCRIPTION:</text>
<text x="212.4" y="202.9">DWG. NO.</text>
</g>
<g font-size="1.7">
<text x="178.8" y="177">*</text>
<text x="186.8" y="176.6">PROPRIETARY NOTE</text>
<text x="209" y="177">*</text>
<text x="144.3" y="196.3">MATERIAL:</text>
<text x="163.6" y="196.3">DO NOT SCALE DRAWING</text>
<text x="195.2" y="196.2">SHEET SCALE: 5:1</text>
<text x="143.7" y="212">F:\dwg\sw\exisprod\assembly\050\FTSH-1XX-XX-XXX-DV-XXX-XXX-X-XX-ASM.slddrw</text>
</g>
<text font-size="1.5" x="42.4" y="8.7">C</text>
<g font-size="1.4" fill="#1f497d">
<text x="178.1" y="178.6">THIS DOCUMENT CONTAINS CONFIDENTIAL AND</text>
<text x="178.1" y="180.4">PROPRIETARY INFORMATION AND ALL DESIGN,</text>
<text x="178.1" y="182.2">MANUFACTURING, REPRODUCTION, USE, PATENT RIGHTS</text>
<text x="178.1" y="184">AND SALES RIGHTS ARE EXPRESSLY RESERVED BY SAMTEC,</text>
<text x="178.1" y="185.8">INC. THIS DOCUMENT SHALL NOT BE DISCLOSED, IN WHOLE</text>
<text x="178.1" y="187.6">OR PART, TO ANY UNAUTHORIZED PERSON OR ENTITY NOR</text>
<text x="178.1" y="189.4">REPRODUCED, TRANSFERRED OR INCORPORATED IN ANY</text>
<text x="178.1" y="191.2">OTHER PROJECT IN ANY MANNER WITHOUT THE EXPRESS</text>
<text x="178.1" y="193">WRITTEN CONSENT OF SAMTEC, INC.</text>
</g>
</svg>
